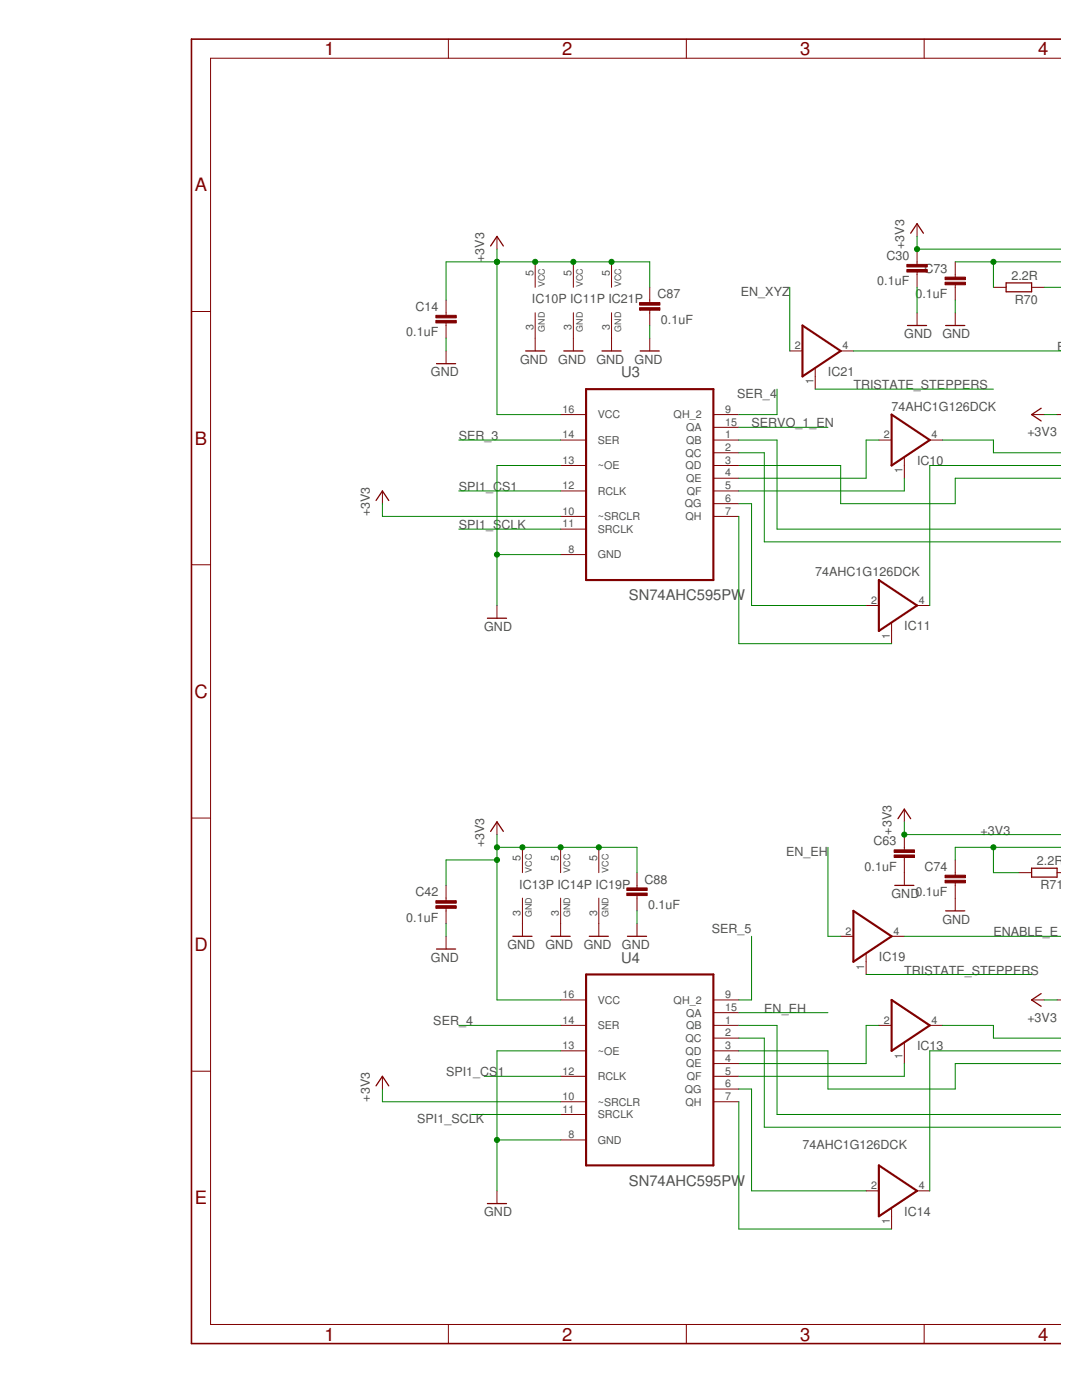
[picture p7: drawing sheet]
<svg xmlns="http://www.w3.org/2000/svg" width="216mm" height="279mm" viewBox="0 0 216 279" stroke-linecap="round" stroke-linejoin="round" font-family="sans-serif">
<path d="M116.9 77.7h25.4v38.1h-25.4zM160.1 65l7.6 5-7.6 5.1zM177.9 82.7l7.6 5.1-7.6 5.1zM175.4 115.8l7.6 5-7.6 5.1zM116.9 194.5h25.4v38.1h-25.4zM170.3 181.8l7.6 5.1-7.6 5zM177.9 199.6l7.6 5-7.6 5.1zM175.4 232.6l7.6 5.1-7.6 5z" fill="none" stroke="#800000" stroke-width=".42"/>
<g fill="none" stroke="#800000" stroke-width=".2">
<path d="M89.5 7.8v3.8M136.9 7.8v3.8M184.4 7.8v3.8M211.8 11.6h-169.8v252.7h169.8M89 59.9v3M99.2 47.2v2.5M106.8 52.3v5M114.4 52.3v5M122 52.3v5M129.6 57.3v3.1M183 44.6v2.6M183 49.7v3.1"/>
<path d="M183 54.3v3M190.6 52.3v3M190.6 56.8v3.1M198.2 57.3h2.6M205.8 57.3h2.6M38.2 62.2h3.8M89 64.5v3M89 70v2.6M106.8 62.4v7.6M114.4 62.4v7.6M122 62.4v7.6M129.6 61.9v3.1"/>
<path d="M129.6 67.5v2.5M157.6 70h2.5M162.7 73.6v4.1M167.7 70h2.6M183 62.4v2.6M190.6 62.4v2.6M76.3 98v2.5M111.9 82.7h5M111.9 87.8h5M111.9 92.9h5M111.9 98h5M142.3 82.7h5.1"/>
<path d="M142.3 87.8h5.1M142.3 92.9h5.1M142.3 98h5.1M142.3 85.3h5.1M142.3 90.4h5.1M142.3 95.4h5.1M175.4 87.8h2.5M180.4 91.4v4M185.5 87.8h2.6M205.8 82.7h2.6M210.9 82.7h.9M38.2 112.7h3.8"/>
<path d="M111.9 103.1h5M111.9 105.6h5M111.9 110.7h5M142.3 103.1h5.1M142.3 100.5h5.1M99.2 120.8v2.6M172.8 120.8h2.6M177.9 124.4v4.1M183 120.8h2.5M38.2 163.3h3.8M89 176.7v3M99.2 164v2.6"/>
<path d="M104.2 169.1v5.1M104.2 179.2v7.7M111.9 169.1v5.1M111.9 179.2v7.7M119.5 169.1v5.1M119.5 179.2v7.7M127.1 174.2v3M127.1 178.7v3.1M180.4 161.5v2.5M180.4 166.6v3M180.4 171.1v5.6M190.6 171.6v3.1"/>
<path d="M190.6 176.2v5.6M203.3 174.2h2.5M210.9 174.2h.9M89 181.3v3M89 186.9v2.5M111.9 199.6h5M127.1 184.3v2.6M142.3 199.6h5.1M167.7 186.9h2.6M172.8 190.4v4.1M177.9 186.9h2.5M205.8 199.6h2.6"/>
<path d="M210.9 199.6h.9M38.2 213.8h3.8M76.3 214.8v2.5M111.9 204.6h5M111.9 209.7h5M111.9 214.8h5M111.9 219.9h5M142.3 204.6h5.1M142.3 209.7h5.1M142.3 214.8h5.1M142.3 219.9h5.1M142.3 202.1h5.1"/>
<path d="M142.3 207.2h5.1M142.3 212.3h5.1M142.3 217.3h5.1M175.4 204.6h2.5M180.4 208.2v4.1M185.5 204.6h2.6M99.2 237.7v2.5M111.9 222.4h5M111.9 227.5h5M172.8 237.7h2.6M183 237.7h2.5M177.9 241.2v4.1"/>
<path d="M89.5 264.3v3.8M136.9 264.3v3.8M184.4 264.3v3.8"/>
</g>
<path d="M211.8 7.8h-173.6v260.3h173.6" fill="none" stroke="#800000" stroke-width=".32"/>
<g fill="none" stroke="#800000" stroke-width=".25">
<path d="M97.9 49.1l1.3-1.9 1.2 1.9M181.7 46.5l1.3-1.9 1.3 1.9M200.8 56.5h5v1.7h-5zM87.1 72.6h3.8M104.9 70h3.8M112.5 70h3.8M120.1 70h3.8M127.7 70h3.9M181.1 65h3.8M188.7 65h3.8M75 99.9l1.3-1.9 1.3 1.9M207.8 81.5l-2 1.2 2 1.3"/>
<path d="M97.3 123.4h3.8M97.9 165.9l1.3-1.9 1.2 1.9M178.5 176.7h3.9M179.2 163.4l1.2-1.9 1.3 1.9M205.8 173.3h5.1v1.7h-5.1zM87.1 189.4h3.8M102.3 186.9h3.9M110 186.9h3.8M117.6 186.9h3.8M125.2 186.9h3.8M188.7 181.8h3.8M207.8 198.3l-2 1.3 2 1.2"/>
<path d="M75 216.7l1.3-1.9 1.3 1.9M97.3 240.2h3.8"/>
</g>
<g fill="#800000" stroke="#800000" stroke-width=".2">
<path d="M87 63.9h4v.6h-4z"/>
<path d="M87 62.9h4v.5h-4z"/>
<path d="M181 53.8h4v.5h-4z"/>
<path d="M181 52.8h4v.5h-4z"/>
<path d="M87 180.8h4v.5h-4z"/>
<path d="M87 179.7h4v.6h-4z"/>
<path d="M178.4 170.6h4.1v.5h-4.1z"/>
<path d="M178.4 169.6h4.1v.5h-4.1z"/>
<path d="M188.6 56.3h4v.5h-4z"/>
<path d="M188.6 55.3h4v.5h-4z"/>
<path d="M188.6 175.7h4v.5h-4z"/>
<path d="M188.6 174.7h4v.5h-4z"/>
<path d="M127.6 61.4h4.1v.5h-4.1z"/>
<path d="M127.6 60.4h4.1v.5h-4.1z"/>
<path d="M125.1 178.2h4v.5h-4z"/>
<path d="M125.1 177.2h4v.5h-4z"/>
</g>
<g fill="none" stroke="#008000" stroke-width=".2">
<path d="M99.2 49.7v33h12.7M129.6 57.3v-5h-40.6v7.6M157.6 57.3v12.7M183 47.2v2.5h28.8M183 57.3v5.1M190.6 59.9v2.5M190.6 52.3h21.2M198.2 52.3v5M208.4 57.3h3.4M89 67.5v2.5M129.6 65v2.5M155 77.7v5h-7.6"/>
<path d="M162.7 77.7h35.5M170.3 70h41.5M91.5 98h20.4M91.5 87.8h20.4M111.9 92.9h-12.7v27.9M147.4 92.9h20.3v7.6h22.9v-5.1h21.2M147.4 87.8h7.6v17.8h56.8M147.4 85.3h17.8M147.4 90.4h5.1v17.7h59.3M175.4 87.8h-2.6v7.6h-25.4M180.4 95.4v2.6h-33M188.1 87.8h10.1v2.6h13.6"/>
<path d="M208.4 82.7h2.5M211.8 92.9h-26.3v27.9M76.3 100.5v2.6h35.6M91.5 105.6h20.4M99.2 110.7h12.7M147.4 100.5h2.6v20.3h22.8M147.4 103.1v25.4h30.5M99.2 166.6v33h12.7M99.2 171.6h-10.2v5.1M99.2 169.1h27.9v5.1M165.2 169.1v17.8h2.5M180.4 164v2.6h31.4"/>
<path d="M198.2 169.1v5.1h5.1M211.8 169.1h-21.2v2.5M89 184.3v2.6M127.1 181.8v2.5M150 186.9v12.7h-2.6M172.8 194.5h33M180.4 186.9h31.4M208.4 199.6h2.5M76.3 217.3v2.6h35.6M91.5 204.6h20.4M96.6 214.8h15.3M111.9 209.7h-12.7v28"/>
<path d="M147.4 209.7h17.8v7.6h25.4v-5h21.2M147.4 204.6h7.6v17.8h56.8M147.4 207.2h5.1v17.8h59.3M147.4 219.9v25.4h30.5M147.4 217.3h2.6v20.4h22.8M147.4 202.1h17.8M175.4 204.6h-2.6v7.7h-25.4M180.4 212.3v2.5h-33M188.1 204.6h10.1v2.6h13.6M211.8 209.7h-26.3v28M94.1 222.4h17.8M99.2 227.5h12.7"/>
</g>
<g fill="#008000" stroke="#008000" stroke-width=".2">
<circle cx="99.2" cy="110.7" r=".51"/>
<circle cx="99.2" cy="227.5" r=".51"/>
<circle cx="99.2" cy="52.3" r=".51"/>
<circle cx="106.8" cy="52.3" r=".51"/>
<circle cx="114.4" cy="52.3" r=".51"/>
<circle cx="122" cy="52.3" r=".51"/>
<circle cx="183" cy="49.7" r=".51"/>
<circle cx="99.2" cy="171.6" r=".51"/>
<circle cx="99.2" cy="169.1" r=".51"/>
<circle cx="104.2" cy="169.1" r=".51"/>
<circle cx="111.9" cy="169.1" r=".51"/>
<circle cx="119.5" cy="169.1" r=".51"/>
<circle cx="180.4" cy="166.6" r=".51"/>
<circle cx="198.2" cy="52.3" r=".51"/>
<circle cx="198.2" cy="169.1" r=".51"/>
</g>
<g font-size="3.7" fill="#800000">
<text x="64.7" y="11">1</text>
<text x="112.2" y="11">2</text>
<text x="159.7" y="11">3</text>
<text x="207.1" y="11">4</text>
<text x="38.9" y="38.2">A</text>
<text x="38.9" y="88.7">B</text>
<text x="38.8" y="139.3">C</text>
<text x="38.8" y="189.8">D</text>
<text x="38.9" y="240.4">E</text>
<text x="64.7" y="267.5">1</text>
<text x="112.2" y="267.5">2</text>
<text x="159.7" y="267.5">3</text>
<text x="207.1" y="267.5">4</text>
</g>
<g font-size="2.9" fill="#505050">
<text x="123.9" y="75.3">U3</text>
<text x="125.5" y="119.8">SN74AHC595PW</text>
<text x="123.9" y="192.2">U4</text>
<text x="125.5" y="236.6">SN74AHC595PW</text>
</g>
<g font-size="2.5" fill="#505050">
<text x="96.6" y="52.3" transform="rotate(-90 96.6 52.3)">+3V3</text>
<text x="176.9" y="51.9">C30</text>
<text x="180.4" y="49.7" transform="rotate(-90 180.4 49.7)">+3V3</text>
<text x="131.2" y="59.5">C87</text>
<text x="147.8" y="59.1">EN_XYZ</text>
<text x="175" y="57">0.1uF</text>
<text x="182.7" y="59.5">0.1uF</text>
<text x="184.5" y="54.4">C73</text>
<text x="201.8" y="55.8">2.2R</text>
<text x="82.9" y="62">C14</text>
<text x="106.1" y="60.5">IC10P IC11P IC21P</text>
<text x="131.9" y="64.6">0.1uF</text>
<text x="202.5" y="60.6">R70</text>
<text x="81.1" y="67.1">0.1uF</text>
<text x="180.4" y="67.5">GND</text>
<text x="188.1" y="67.5">GND</text>
<text x="210.9" y="70">ENAB</text>
<text x="86" y="75.1">GND</text>
<text x="103.8" y="72.6">GND</text>
<text x="111.4" y="72.6">GND</text>
<text x="119" y="72.6">GND</text>
<text x="126.6" y="72.6">GND</text>
<text x="165.2" y="75">IC21</text>
<text x="170.3" y="77.7">TRISTATE_STEPPERS</text>
<text x="147.1" y="79.4">SER_4</text>
<text x="177.9" y="82">74AHC1G126DCK</text>
<text x="91.5" y="87.8">SER_3</text>
<text x="150" y="85.3">SERVO_1_EN</text>
<text x="205" y="87.1">+3V3</text>
<text x="183" y="92.8">IC10</text>
<text x="91.5" y="98">SPI1_CS1</text>
<text x="73.8" y="103.1" transform="rotate(-90 73.8 103.1)">+3V3</text>
<text x="91.5" y="105.6">SPI1_SCLK</text>
<text x="162.7" y="115">74AHC1G126DCK</text>
<text x="96.6" y="125.9">GND</text>
<text x="180.4" y="125.8">IC11</text>
<text x="177.9" y="166.6" transform="rotate(-90 177.9 166.6)">+3V3</text>
<text x="195.7" y="166.6">+3V3</text>
<text x="96.6" y="169.1" transform="rotate(-90 96.6 169.1)">+3V3</text>
<text x="156.9" y="170.9">EN_EH</text>
<text x="172.5" y="173.8">0.1uF</text>
<text x="174.3" y="168.7">C63</text>
<text x="184.5" y="173.8">C74</text>
<text x="206.9" y="172.6">2.2R</text>
<text x="82.9" y="178.9">C42</text>
<text x="103.6" y="177.3">IC13P IC14P IC19P</text>
<text x="128.6" y="176.3">C88</text>
<text x="177.9" y="179.2">GND0.1uF</text>
<text x="207.6" y="177.4">R71</text>
<text x="81.1" y="183.9">0.1uF</text>
<text x="129.3" y="181.4">0.1uF</text>
<text x="188.1" y="184.3">GND</text>
<text x="86" y="191.9">GND</text>
<text x="101.2" y="189.4">GND</text>
<text x="108.9" y="189.4">GND</text>
<text x="116.5" y="189.4">GND</text>
<text x="124.1" y="189.4">GND</text>
<text x="142" y="186.1">SER_5</text>
<text x="175.4" y="191.8">IC19</text>
<text x="198.2" y="186.9">ENABLE_E</text>
<text x="180.4" y="194.5">TRISTATE_STEPPERS</text>
<text x="152.5" y="202.1">EN_EH</text>
<text x="205" y="203.9">+3V3</text>
<text x="86.5" y="204.6">SER_4</text>
<text x="183" y="209.6">IC13</text>
<text x="89" y="214.8">SPI1_CS</text>
<text x="99.3" y="214.8">1</text>
<text x="73.8" y="219.9" transform="rotate(-90 73.8 219.9)">+3V3</text>
<text x="83.2" y="224.2">SPI1_SCLK</text>
<text x="160.1" y="229.3">74AHC1G126DCK</text>
<text x="96.6" y="242.7">GND</text>
<text x="180.4" y="242.6">IC14</text>
</g>
<g font-size="2.1" fill="#505050">
<text x="106.4" y="55" transform="rotate(-90 106.4 55)">5</text>
<text x="114" y="55" transform="rotate(-90 114 55)">5</text>
<text x="121.7" y="55" transform="rotate(-90 121.7 55)">5</text>
<text x="106.4" y="65.9" transform="rotate(-90 106.4 65.9)">3</text>
<text x="114" y="65.9" transform="rotate(-90 114 65.9)">3</text>
<text x="121.7" y="65.9" transform="rotate(-90 121.7 65.9)">3</text>
<text x="158.6" y="69.7">2</text>
<text x="168.1" y="69.7">4</text>
<text x="162.3" y="76.7" transform="rotate(-90 162.3 76.7)">1</text>
<text x="112.2" y="82.4">16</text>
<text x="119.3" y="83.5">VCC</text>
<text x="134.4" y="83.5">QH_2</text>
<text x="144.7" y="82.4">9</text>
<text x="112.2" y="87.5">14</text>
<text x="119.3" y="88.6">SER</text>
<text x="136.9" y="86">QA</text>
<text x="136.9" y="88.6">QB</text>
<text x="144.7" y="84.9">15</text>
<text x="144.7" y="87.5">1</text>
<text x="176.4" y="87.5">2</text>
<text x="185.9" y="87.5">4</text>
<text x="112.2" y="92.5">13</text>
<text x="119.3" y="93.7">~OE</text>
<text x="136.8" y="91.1">QC</text>
<text x="136.8" y="93.7">QD</text>
<text x="144.7" y="90">2</text>
<text x="144.7" y="92.5">3</text>
<text x="144.7" y="95.1">4</text>
<text x="180.1" y="94.4" transform="rotate(-90 180.1 94.4)">1</text>
<text x="112.2" y="97.6">12</text>
<text x="119.3" y="98.7">RCLK</text>
<text x="136.7" y="101.3">QG</text>
<text x="136.9" y="96.2">QE</text>
<text x="137" y="98.7">QF</text>
<text x="144.7" y="97.6">5</text>
<text x="144.7" y="100.2">6</text>
<text x="112.2" y="102.7">10</text>
<text x="112.2" y="105.2">11</text>
<text x="119.3" y="103.8">~SRCLR</text>
<text x="119.3" y="106.4">SRCLK</text>
<text x="136.8" y="103.8">QH</text>
<text x="144.7" y="102.7">7</text>
<text x="113.4" y="110.3">8</text>
<text x="119.3" y="111.4">GND</text>
<text x="173.8" y="120.5">2</text>
<text x="183.3" y="120.5">4</text>
<text x="177.5" y="127.5" transform="rotate(-90 177.5 127.5)">1</text>
<text x="103.9" y="171.8" transform="rotate(-90 103.9 171.8)">5</text>
<text x="111.5" y="171.8" transform="rotate(-90 111.5 171.8)">5</text>
<text x="119.1" y="171.8" transform="rotate(-90 119.1 171.8)">5</text>
<text x="103.9" y="182.8" transform="rotate(-90 103.9 182.8)">3</text>
<text x="111.5" y="182.8" transform="rotate(-90 111.5 182.8)">3</text>
<text x="119.1" y="182.8" transform="rotate(-90 119.1 182.8)">3</text>
<text x="168.7" y="186.5">2</text>
<text x="178.3" y="186.5">4</text>
<text x="172.5" y="193.5" transform="rotate(-90 172.5 193.5)">1</text>
<text x="112.2" y="199.2">16</text>
<text x="119.3" y="200.3">VCC</text>
<text x="134.4" y="200.3">QH_2</text>
<text x="136.9" y="202.9">QA</text>
<text x="144.7" y="199.2">9</text>
<text x="144.7" y="201.8">15</text>
<text x="112.2" y="204.3">14</text>
<text x="112.2" y="209.4">13</text>
<text x="119.3" y="205.4">SER</text>
<text x="136.8" y="207.9">QC</text>
<text x="136.9" y="205.4">QB</text>
<text x="144.7" y="204.3">1</text>
<text x="144.7" y="206.8">2</text>
<text x="144.7" y="209.4">3</text>
<text x="176.4" y="204.3">2</text>
<text x="185.9" y="204.3">4</text>
<text x="112.2" y="214.5">12</text>
<text x="119.3" y="210.5">~OE</text>
<text x="119.3" y="215.6">RCLK</text>
<text x="136.8" y="210.5">QD</text>
<text x="136.9" y="213">QE</text>
<text x="137" y="215.6">QF</text>
<text x="144.7" y="211.9">4</text>
<text x="144.7" y="214.5">5</text>
<text x="180.1" y="211.3" transform="rotate(-90 180.1 211.3)">1</text>
<text x="112.2" y="219.5">10</text>
<text x="119.3" y="220.6">~SRCLR</text>
<text x="136.7" y="218.1">QG</text>
<text x="136.8" y="220.6">QH</text>
<text x="144.7" y="217">6</text>
<text x="144.7" y="219.5">7</text>
<text x="112.2" y="222.1">11</text>
<text x="113.4" y="227.1">8</text>
<text x="119.3" y="223.2">SRCLK</text>
<text x="119.3" y="228.3">GND</text>
<text x="173.8" y="237.3">2</text>
<text x="183.3" y="237.3">4</text>
<text x="177.5" y="244.3" transform="rotate(-90 177.5 244.3)">1</text>
</g>
<g font-size="1.8" fill="#505050">
<text x="108.7" y="57.3" transform="rotate(-90 108.7 57.3)">VCC</text>
<text x="116.3" y="57.3" transform="rotate(-90 116.3 57.3)">VCC</text>
<text x="123.9" y="57.3" transform="rotate(-90 123.9 57.3)">VCC</text>
<text x="108.7" y="66.2" transform="rotate(-90 108.7 66.2)">GND</text>
<text x="116.3" y="66.2" transform="rotate(-90 116.3 66.2)">GND</text>
<text x="123.9" y="66.2" transform="rotate(-90 123.9 66.2)">GND</text>
<text x="106.1" y="174.2" transform="rotate(-90 106.1 174.2)">VCC</text>
<text x="113.8" y="174.2" transform="rotate(-90 113.8 174.2)">VCC</text>
<text x="121.4" y="174.2" transform="rotate(-90 121.4 174.2)">VCC</text>
<text x="106.1" y="183.1" transform="rotate(-90 106.1 183.1)">GND</text>
<text x="113.8" y="183.1" transform="rotate(-90 113.8 183.1)">GND</text>
<text x="121.4" y="183.1" transform="rotate(-90 121.4 183.1)">GND</text>
</g>
</svg>
